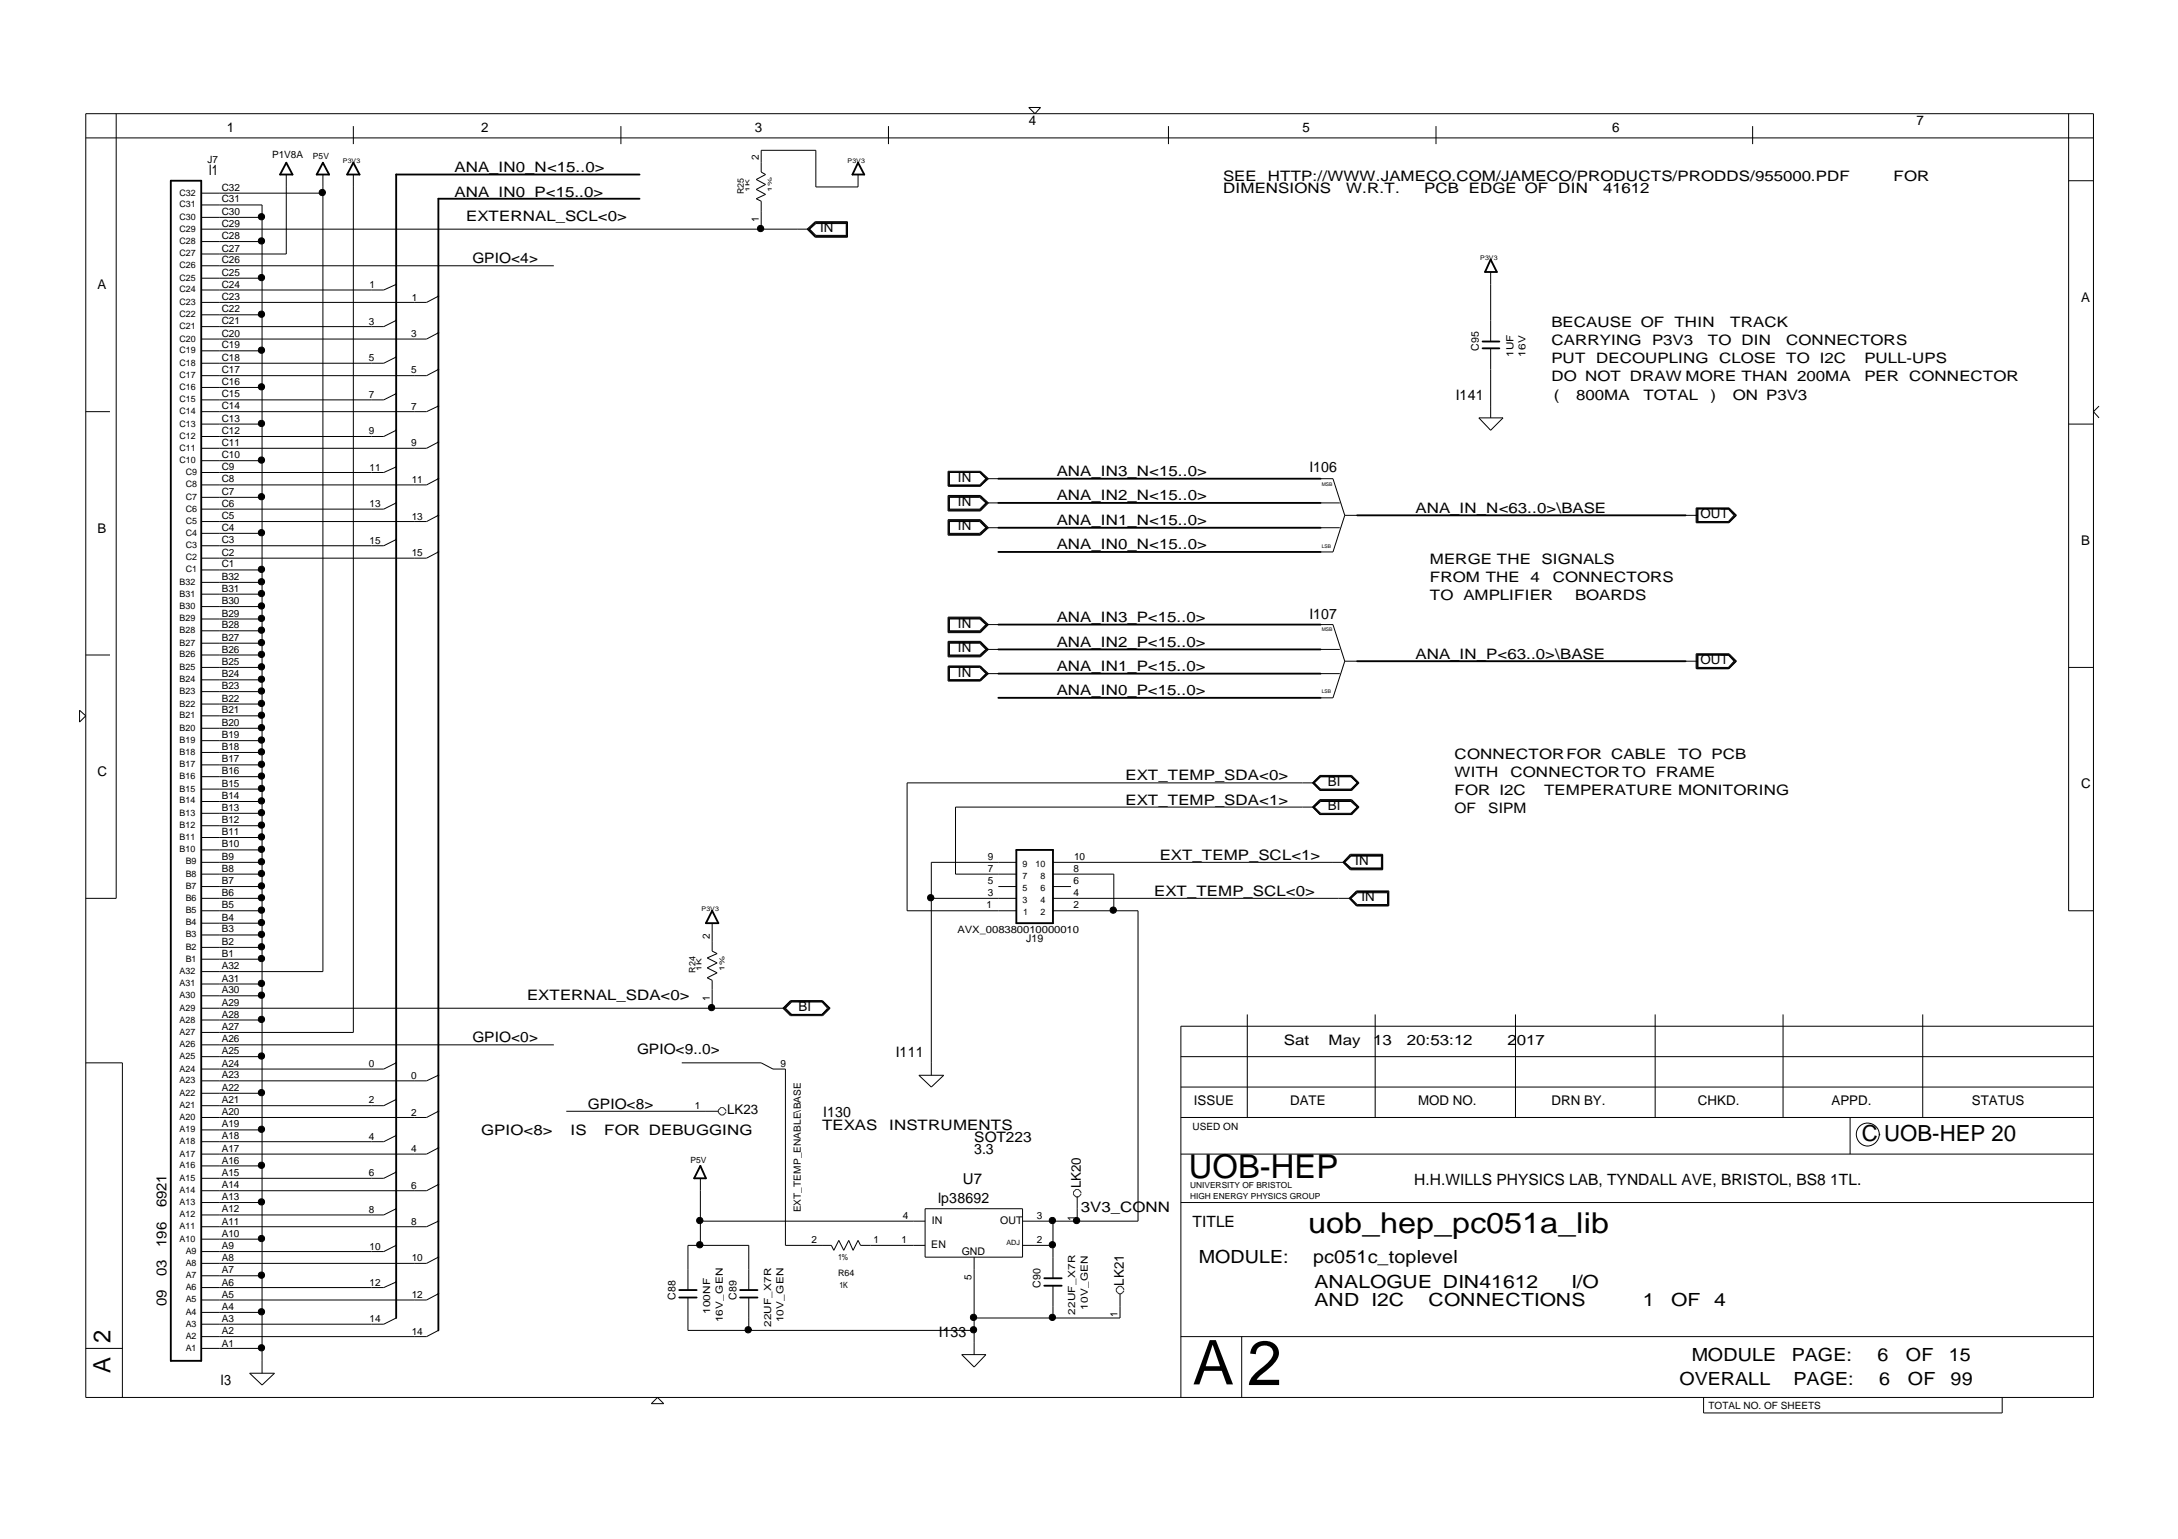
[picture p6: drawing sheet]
<svg xmlns="http://www.w3.org/2000/svg" width="297mm" height="210mm" viewBox="0 0 297 210" stroke-linecap="round" stroke-linejoin="round" font-family="sans-serif">
<g fill="none" stroke="#000" stroke-width=".14">
<path d="M11.7 15.5h273.8v175.1h-273.8zM11.7 18.8h273.8M15.8 15.5v107h-4.1M48.2 17.2v2.5M84.7 17.2v2.5M121.2 17.2v2.5M140.3 14.7h1.6l-.7 .8zM159.4 17.2v2.5M195.8 17.2v2.5M239 17.2v2.5M282.1 15.5v108.7h3.4M27.4 32.9h8.3"/>
<path d="M27.4 36.2h48.1M27.4 37.9h8.3M27.4 26.3h16.6M27.4 28h8.3v159.3M27.4 29.6h8.3M27.4 31.3h83M39 23.8v10.8h-11.6M44 23.8v108.7h-16.6M48.2 23.8v117h-20.8M54 38.8l-1.7 .8h-24.9M110.1 31.3l1.1-1.1h4.4v2.2h-4.4zM110.2 31.3l1-1h4.3v2h-4.3z"/>
<path d="M110.4 31.3l.9-.8h4.1v1.6h-4.1zM115.5 30.4h-4.3l-.9 .9 .9 .9h4.3M117 23.8v1.7h-5.7v-5h-7.5v3l.6 .3-1.3 .7 1.3 .7-1.3 .6 1.3 .7-1.3 .6 .7 .3v3.9M203.3 37.1v9.5M282.1 24.7h3.4M11.7 56.1h3.3M27.4 57.8h8.3M27.4 52.8h8.3M27.4 42.9h8.3M27.4 47.8h8.3M54 58.7l-1.7 .8h-24.9M54 53.7l-1.7 .8h-24.9"/>
<path d="M54 43.7l-1.7 .8h-24.9M54 48.7l-1.7 .8h-24.9M59.8 55.4l-1.6 .7h-30.8M59.8 50.4l-1.6 .8h-30.8M59.8 45.4l-1.6 .8h-30.8M59.8 40.4l-1.6 .8h-30.8M201.7 57h3.3l-1.7 1.7zM203.3 47.5v9.5M282.1 57.8h3.4M286.3 55.4l-.8 .7 .8 .9M27.4 79.4h8.3M27.4 77.7h8.3"/>
<path d="M27.4 72.7h8.3M27.4 67.8h8.3M27.4 62.8h8.3M54 73.6l-1.7 .8h-24.9M54 68.6l-1.7 .8h-24.9M54 63.7l-1.7 .7h-24.9M59.8 75.3l-1.6 .8h-30.8M59.8 70.3l-1.6 .8h-30.8M59.8 65.3l-1.6 .8h-30.8M59.8 60.3l-1.6 .8h-30.8M129.3 67.6h4.4l1.1 1-1.1 1.1h-4.4zM129.3 64.3h4.4l1.1 1-1.1 1h-4.4z"/>
<path d="M129.3 70.9h4.4l1.1 1.1-1.1 1h-4.4zM129.4 67.7h4.3l.9 .9-.9 1h-4.3zM129.4 66.3v-1.9h4.3l.9 .9-.9 1M129.4 71h4.3l.9 1-.9 .9h-4.3zM129.5 71.1h4.1l.9 .9M129.5 67.8h4.1l.9 .8M129.5 64.4h4.2l.8 .9-.8 .9h-4.2zM129.5 67.7h4.2l.8 .9-.8 .9h-4.2zM129.5 71h4.2l.8 1-.8 .8h-4.2zM133.6 64.4l.9 .9M134.5 72l-.9 .7h-4.1M134.5 68.6l-.9 .8h-4.1"/>
<path d="M134.5 65.3l-.9 .8h-4.1M134.5 72h1.7M134.5 68.6h1.7M134.5 65.3h1.7M180.1 72h2.6M180.1 68.6h2.6M180.1 65.3h1.7l1.6 5M183.4 70.3l-1.6 5h-1.7M183.4 70.3h1.7M229.9 70.3h1.7M231.3 69.3h4.5l1 1-1 1h-4.5zM231.5 69.4v1.8"/>
<path d="M231.6 69.4h4.1l.8 .9-.8 .8h-4.1zM235.7 69.4h-4.3v1.8h4.3M235.7 69.4l1 .9-1 .9M10.8 96.9l.9 .7-.9 .9zM11.7 89.3h3.3M27.4 99.3h8.3M27.4 97.6h8.3M27.4 96h8.3M27.4 94.3h8.3M27.4 92.7h8.3M27.4 91h8.3M27.4 89.3h8.3"/>
<path d="M27.4 87.7h8.3M27.4 86h8.3M27.4 84.4h8.3M27.4 82.7h8.3M27.4 81h8.3M129.3 84.2h4.4l1.1 1-1.1 1.1h-4.4zM129.3 87.5h4.4l1.1 1.1-1.1 1h-4.4zM129.3 90.9h4.4l1.1 1-1.1 1h-4.4zM129.4 84.3h4.3l.9 .9-.9 1h-4.3zM129.4 87.6h4.3l.9 1-.9 .9h-4.3zM129.4 90.9v1.9h4.3l.9-.9-.9-1M129.5 90.9h4.2l.8 1-.8 .8h-4.2z"/>
<path d="M129.5 91h4.1l.9 .9M129.5 87.7h4.1l.9 .9M129.5 84.4h4.1l.9 .8M129.5 84.3h4.2l.8 .9-.8 .9h-4.2zM129.5 87.6h4.2l.8 1-.8 .8h-4.2zM134.5 88.6l-.9 .7h-4.1M134.5 85.2l-.9 .8h-4.1M134.5 91.9h1.7M134.5 88.6h1.7M134.5 85.2h1.7M134.5 91.9l-.9 .8M180.1 91.9h2.6"/>
<path d="M180.1 88.6h2.6M180.1 85.2h1.7l1.6 5M183.4 90.2l-1.6 5h-1.7M183.4 90.2h1.7M229.9 90.2h1.7M231.3 89.2h4.5l1 1-1 1h-4.5zM231.4 91.2v-1.9h4.3l1 .9-1 1M231.5 89.3h4.2l1 .9-1 .9h-4.2zM231.6 89.3v1.7h4.1l.8-.8-.8-.9M282.1 91h3.4M27.4 119.2h8.3M27.4 117.6h8.3"/>
<path d="M27.4 115.9h8.3M27.4 114.2h8.3M27.4 112.6h8.3M27.4 110.9h8.3M27.4 109.3h8.3M27.4 107.6h8.3M27.4 105.9h8.3M27.4 104.3h8.3M27.4 102.6h8.3M27.4 101h8.3M138.6 117.6h-11.6v29.1M143.6 119.2h8.3v5"/>
<path d="M143.6 117.6h39.8M179.2 110.1l.9-.9h4.1l1 .9-1 .9h-4.1zM179.3 110.1h-49v9.1h8.3M179.3 106.8h-55.6v17.4h14.9M179.3 110.1l.8-.8h4.1l.9 .8-.9 .8h-4.1zM180 107.8l-.9-1 .9-1h4.3l1 1-1 1M180 107.8h4.3M180 107.8l-1-1 1-1h4.3l1 1-1 1M180 111.1l-.9-1 .9-1h4.3l1 1-1 1M180 111.1h4.3M180 111.1l-1-1 1-1h4.3l1 1-1 1M180.1 105.9h4.1"/>
<path d="M180.1 105.9l-.9 .9 .9 .9h4.1l1-.9-1-.9M180.1 105.9l-.8 .9M184.2 116.5h4.4v2.1h-4.4l-1.1-1zM184.2 105.9l.9 .9-.9 .8h-4.1l-.8-.8M184.2 116.8h4.2v1.6h-4.2l-.8-.8zM184.2 116.7h4.3v1.8h-4.3l-.9-.9zM188.6 116.6h-4.4l-1 1 1 .9h4.4M27.4 139.1h8.3M27.4 137.5h79.7M27.4 135.8h8.3M27.4 129.2h8.3M27.4 130.8h8.3"/>
<path d="M27.4 134.2h8.3M27.4 127.5h8.3M27.4 120.9h8.3M27.4 122.5h8.3M27.4 125.9h8.3M27.4 124.2h8.3M97.1 125.9v3.8l.7 .4-1.4 .6 1.4 .6-1.4 .7 1.4 .7-1.4 .7 .7 .3v3.8M106.8 137.5l1-1h4.4l1 1-1 1h-4.4zM107.1 137.5l.9-.8h4.1l.8 .8-.8 .9M107.1 137.5l.9 .9M107.9 136.6h4.2l.9 .9-.9 .9h-4.2l-.9-.9zM107.9 136.5l-1 1 1 .9h4.2l1-.9-1-1"/>
<path d="M127 122.5h11.6M136.2 120.9h2.4M143.6 120.9h2.5M143.6 122.5h40.6M143.6 124.2h11.6v42.4h-15.7M170.1 138.4v14M184 122.5l1-1h4.4v2h-4.4zM184.2 122.5l.9-.7h4.1v1.6h-4.1zM185 123.5l-.9-1 .9-.9h4.3v1.9M187.5 138.4v14M189.3 121.7h-4.3l-.8 .8 .8 1h4.3M206.7 138.4v14"/>
<path d="M225.7 138.4v14M243.2 138.4v14M262.2 138.4v14M285.5 140h-124.5v50.6M11.7 145h5v45.6M27.4 159h8.3M27.4 154.1h8.3M27.4 144.1h8.3M27.4 149.1h8.3M27.4 142.5h48.1M54 159.9l-1.7 .8h-24.9M54 154.9l-1.7 .8h-24.9"/>
<path d="M54 145l-1.7 .8h-24.9M54 150l-1.7 .8h-24.9M59.8 156.6l-1.6 .8h-30.8M59.8 151.6l-1.6 .8h-30.8M59.8 146.7l-1.6 .7h-30.8M77.2 151.6h20.8M93 145h10.8l1.6 .8h1.7v24.1h6.3l.3 .6 .7-1.3 .7 1.3 .7-1.3 .5 1.3 .7-1.3 .4 .7h8.8M99 151.6v-.2l-.4-.3h-.3l-.3 .3v.3l.3 .4h.3l.4-.4M125.3 146.7h3.4l-1.7 1.6zM161 157.4h124.5M161 152.4h124.5M161 144.1h124.5"/>
<path d="M161 148.3h124.5M252.3 152.4v5M256.3 154.7a1.56 1.56 0 0 1-2.2 1.5 1.56 1.56 0 0 1-.4-2.6 1.56 1.56 0 0 1 2.5 .6l.2 .6M27.4 179h8.3M27.4 169h8.3M27.4 174h8.3M27.4 164h8.3M54 179.8l-1.7 .8h-24.9M54 169.9l-1.7 .8h-24.9M54 174.8l-1.7 .8h-24.9M54 164.9l-1.7 .8h-24.9M59.8 176.5l-1.6 .8h-30.8"/>
<path d="M59.8 171.5l-1.6 .8h-30.8M59.8 166.6l-1.6 .7h-30.8M59.8 161.6l-1.6 .8h-30.8M93.8 175.9v-6h8.3v6M93.8 177v4.5h39.1M95.5 166.6h30.7M95.5 160.7v9.2M102.1 177v4.5M126.2 164.9h13.3v6.6h-13.3zM132.9 171.5v13.3M139.5 169.9h4.1M143.6 166.6v7.7"/>
<path d="M143.6 175.4v4.4M146.9 163.2v3.4M147.4 162.7v-.1l-.3-.4h-.4l-.3 .4v.3l.3 .3h.4l.3-.4M152.8 176.5v3.3h-19.9M153.3 175.9v-.1l-.4-.4h-.3l-.4 .4v.3l.4 .4h.3l.4-.5M161 164h124.5M11.7 183.9h5M27.4 183.9h8.3M34 187.3h3.4l-1.7 1.6zM59.8 181.5l-1.6 .8h-30.8M88.8 191.4l.9-.8 .8 .8zM131.2 184.8h3.3l-1.6 1.6z"/>
<path d="M161 182.3h124.5M169.3 182.3v8.3M232.3 190.6v2.1h40.8v-2.1"/>
<circle cx="35.7" cy="37.9" r=".43"/>
<circle cx="35.7" cy="29.6" r=".43"/>
<circle cx="35.7" cy="32.9" r=".43"/>
<circle cx="43.9" cy="26.3" r=".43"/>
<circle cx="103.7" cy="31.2" r=".43"/>
<circle cx="35.7" cy="52.8" r=".43"/>
<circle cx="35.7" cy="57.8" r=".43"/>
<circle cx="35.7" cy="47.8" r=".43"/>
<circle cx="35.7" cy="42.9" r=".43"/>
<circle cx="35.7" cy="77.7" r=".43"/>
<circle cx="35.7" cy="79.3" r=".43"/>
<circle cx="35.7" cy="67.7" r=".43"/>
<circle cx="35.7" cy="72.7" r=".43"/>
<circle cx="35.7" cy="62.8" r=".43"/>
<circle cx="35.7" cy="85.9" r=".43"/>
<circle cx="35.7" cy="97.5" r=".43"/>
<circle cx="35.7" cy="99.2" r=".43"/>
<circle cx="35.7" cy="87.6" r=".43"/>
<circle cx="35.7" cy="94.2" r=".43"/>
<circle cx="35.7" cy="92.6" r=".43"/>
<circle cx="35.7" cy="95.9" r=".43"/>
<circle cx="35.7" cy="82.6" r=".43"/>
<circle cx="35.7" cy="81" r=".43"/>
<circle cx="35.7" cy="89.3" r=".43"/>
<circle cx="35.7" cy="90.9" r=".43"/>
<circle cx="35.7" cy="84.3" r=".43"/>
<circle cx="35.7" cy="100.9" r=".43"/>
<circle cx="35.7" cy="109.2" r=".43"/>
<circle cx="35.7" cy="119.1" r=".43"/>
<circle cx="35.7" cy="107.5" r=".43"/>
<circle cx="35.7" cy="105.8" r=".43"/>
<circle cx="35.7" cy="110.8" r=".43"/>
<circle cx="35.7" cy="104.2" r=".43"/>
<circle cx="35.7" cy="115.8" r=".43"/>
<circle cx="35.7" cy="102.5" r=".43"/>
<circle cx="35.7" cy="117.5" r=".43"/>
<circle cx="35.7" cy="112.5" r=".43"/>
<circle cx="35.7" cy="114.1" r=".43"/>
<circle cx="35.7" cy="120.8" r=".43"/>
<circle cx="35.7" cy="127.4" r=".43"/>
<circle cx="35.7" cy="139" r=".43"/>
<circle cx="35.7" cy="129.1" r=".43"/>
<circle cx="35.7" cy="122.4" r=".43"/>
<circle cx="35.7" cy="124.1" r=".43"/>
<circle cx="35.7" cy="125.8" r=".43"/>
<circle cx="35.7" cy="130.7" r=".43"/>
<circle cx="35.7" cy="134.1" r=".43"/>
<circle cx="35.7" cy="135.7" r=".43"/>
<circle cx="97" cy="137.4" r=".43"/>
<circle cx="126.9" cy="122.4" r=".43"/>
<circle cx="151.8" cy="124.1" r=".43"/>
<circle cx="35.7" cy="144" r=".43"/>
<circle cx="35.7" cy="158.9" r=".43"/>
<circle cx="35.7" cy="154" r=".43"/>
<circle cx="35.7" cy="149" r=".43"/>
<circle cx="35.7" cy="163.9" r=".43"/>
<circle cx="35.7" cy="173.9" r=".43"/>
<circle cx="35.7" cy="168.9" r=".43"/>
<circle cx="35.7" cy="178.9" r=".43"/>
<circle cx="95.4" cy="166.5" r=".43"/>
<circle cx="95.4" cy="169.8" r=".43"/>
<circle cx="132.8" cy="179.7" r=".43"/>
<circle cx="143.5" cy="166.5" r=".43"/>
<circle cx="143.5" cy="179.7" r=".43"/>
<circle cx="143.5" cy="169.8" r=".43"/>
<circle cx="146.8" cy="166.5" r=".43"/>
<circle cx="35.7" cy="183.8" r=".43"/>
<circle cx="102" cy="181.4" r=".43"/>
<circle cx="132.8" cy="181.4" r=".43"/>
</g>
<g fill="none" stroke="#000" stroke-width=".25">
<path d="M23.3 24.7h4.1v160.9h-4.1zM39 22.2l.9 1.6h-1.7zM44 22.2l.9 1.6h-1.7zM48.2 22.2l.8 1.6h-1.7zM87.2 23.8h-33.2v156M87.2 27.1h-27.4v154.4M117 22.2l.9 1.6h-1.6zM203.3 35.4l.8 1.7h-1.6zM202.2 47.5h2.3M202.2 46.6h2.3M136.2 75.3h43.9M136.2 72h43.9"/>
<path d="M136.2 65.3h43.9M136.2 68.6h43.9M185.1 70.3h44.8M136.2 95.2h43.9M136.2 91.9h43.9M136.2 88.6h43.9M136.2 85.2h43.9M185.1 90.2h44.8M138.6 115.9h5v10h-5zM97.1 124.2l.9 1.7h-1.7zM95.5 159l.8 1.7h-1.6zM92.6 177h2.4"/>
<path d="M92.6 175.9h2.4M100.9 177h2.4M100.9 175.9h2.4M142.4 175.4h2.4M142.4 174.3h2.4"/>
</g>
<g fill="#000">
<circle cx="35.7" cy="37.9" r=".43"/>
<circle cx="35.7" cy="29.6" r=".43"/>
<circle cx="35.7" cy="32.9" r=".43"/>
<circle cx="43.9" cy="26.3" r=".43"/>
<circle cx="103.7" cy="31.2" r=".43"/>
<circle cx="35.7" cy="52.8" r=".43"/>
<circle cx="35.7" cy="57.8" r=".43"/>
<circle cx="35.7" cy="47.8" r=".43"/>
<circle cx="35.7" cy="42.9" r=".43"/>
<circle cx="35.7" cy="77.7" r=".43"/>
<circle cx="35.7" cy="79.3" r=".43"/>
<circle cx="35.7" cy="67.7" r=".43"/>
<circle cx="35.7" cy="72.7" r=".43"/>
<circle cx="35.7" cy="62.8" r=".43"/>
<circle cx="35.7" cy="85.9" r=".43"/>
<circle cx="35.7" cy="97.5" r=".43"/>
<circle cx="35.7" cy="99.2" r=".43"/>
<circle cx="35.7" cy="87.6" r=".43"/>
<circle cx="35.7" cy="94.2" r=".43"/>
<circle cx="35.7" cy="92.6" r=".43"/>
<circle cx="35.7" cy="95.9" r=".43"/>
<circle cx="35.7" cy="82.6" r=".43"/>
<circle cx="35.7" cy="81" r=".43"/>
<circle cx="35.7" cy="89.3" r=".43"/>
<circle cx="35.7" cy="90.9" r=".43"/>
<circle cx="35.7" cy="84.3" r=".43"/>
<circle cx="35.7" cy="100.9" r=".43"/>
<circle cx="35.7" cy="109.2" r=".43"/>
<circle cx="35.7" cy="119.1" r=".43"/>
<circle cx="35.7" cy="107.5" r=".43"/>
<circle cx="35.7" cy="105.8" r=".43"/>
<circle cx="35.7" cy="110.8" r=".43"/>
<circle cx="35.7" cy="104.2" r=".43"/>
<circle cx="35.7" cy="115.8" r=".43"/>
<circle cx="35.7" cy="102.5" r=".43"/>
<circle cx="35.7" cy="117.5" r=".43"/>
<circle cx="35.7" cy="112.5" r=".43"/>
<circle cx="35.7" cy="114.1" r=".43"/>
<circle cx="35.7" cy="120.8" r=".43"/>
<circle cx="35.7" cy="127.4" r=".43"/>
<circle cx="35.7" cy="139" r=".43"/>
<circle cx="35.7" cy="129.1" r=".43"/>
<circle cx="35.7" cy="122.4" r=".43"/>
<circle cx="35.7" cy="124.1" r=".43"/>
<circle cx="35.7" cy="125.8" r=".43"/>
<circle cx="35.7" cy="130.7" r=".43"/>
<circle cx="35.7" cy="134.1" r=".43"/>
<circle cx="35.7" cy="135.7" r=".43"/>
<circle cx="97" cy="137.4" r=".43"/>
<circle cx="126.9" cy="122.4" r=".43"/>
<circle cx="151.8" cy="124.1" r=".43"/>
<circle cx="35.7" cy="144" r=".43"/>
<circle cx="35.7" cy="158.9" r=".43"/>
<circle cx="35.7" cy="154" r=".43"/>
<circle cx="35.7" cy="149" r=".43"/>
<circle cx="35.7" cy="163.9" r=".43"/>
<circle cx="35.7" cy="173.9" r=".43"/>
<circle cx="35.7" cy="168.9" r=".43"/>
<circle cx="35.7" cy="178.9" r=".43"/>
<circle cx="95.4" cy="166.5" r=".43"/>
<circle cx="95.4" cy="169.8" r=".43"/>
<circle cx="132.8" cy="179.7" r=".43"/>
<circle cx="143.5" cy="166.5" r=".43"/>
<circle cx="143.5" cy="179.7" r=".43"/>
<circle cx="143.5" cy="169.8" r=".43"/>
<circle cx="146.8" cy="166.5" r=".43"/>
<circle cx="35.7" cy="183.8" r=".43"/>
<circle cx="102" cy="181.4" r=".43"/>
<circle cx="132.8" cy="181.4" r=".43"/>
</g>
<text font-size="8.6" x="170.1" y="188.9">2</text>
<text font-size="8.4" x="162.7" y="188.8">A</text>
<text font-size="4.5" x="162.1" y="160.6">UOB-HEP</text>
<text font-size="3.9" x="178.4" y="168.2">uob_hep_pc051a_lib</text>
<g font-size="3.3">
<text x="15.1" y="183.1" transform="rotate(-90 15.1 183.1)">2</text>
<text x="15.1" y="187.3" transform="rotate(-90 15.1 187.3)">A</text>
</g>
<text font-size="3" x="253.9" y="155.6">C UOB-HEP 20</text>
<g font-size="2.5">
<text x="163.5" y="172.3">MODULE:</text>
<text x="179.1" y="172.3">pc051c_toplevel</text>
<text x="179.3" y="178.2">AND I2C</text>
<text x="179.3" y="175.6">ANALOGUE DIN41612</text>
<text x="194.8" y="178.2">CONNECTIONS</text>
<text x="214.3" y="175.6">I/O</text>
<text x="224" y="178.2">1</text>
<text x="227.9" y="178.2">OF</text>
<text x="233.8" y="178.2">4</text>
<text x="230.7" y="185.6">MODULE</text>
<text x="244.4" y="185.6">PAGE:</text>
<text x="256" y="185.6">6</text>
<text x="259.9" y="185.6">OF</text>
<text x="265.8" y="185.6">15</text>
<text x="229" y="188.9">OVERALL</text>
<text x="244.6" y="188.9">PAGE:</text>
<text x="256.3" y="188.9">6</text>
<text x="260.2" y="188.9">OF</text>
<text x="266" y="188.9">99</text>
</g>
<g font-size="2.1">
<text x="192.9" y="161.6">H.H.WILLS PHYSICS LAB, TYNDALL AVE, BRISTOL, BS8 1TL.</text>
<text x="162.7" y="167.3">TITLE</text>
</g>
<g font-size="2">
<text x="28.5" y="23.8">I1</text>
<text x="62" y="23.5">ANA_IN0_N&lt;15..0&gt;</text>
<text x="62" y="26.9">ANA_IN0_P&lt;15..0&gt;</text>
<text x="166.8" y="26.3">DIMENSIONS</text>
<text x="166.8" y="24.7">SEE</text>
<text x="172.9" y="24.7">HTTP://WWW.JAMECO.COM/JAMECO/PRODUCTS/PRODDS/955000.PDF</text>
<text x="183.6" y="26.3">W.R.T.</text>
<text x="194.2" y="26.3">PCB EDGE OF</text>
<text x="212.5" y="26.3">DIN</text>
<text x="218.6" y="26.3">41612</text>
<text x="258.2" y="24.7">FOR</text>
<text x="63.6" y="30.2">EXTERNAL_SCL&lt;0&gt;</text>
<text x="64.4" y="35.9">GPIO&lt;4&gt;</text>
<text x="211.6" y="44.5">BECAUSE OF</text>
<text x="211.6" y="47.1">CARRYING</text>
<text x="225.3" y="47.1">P3V3</text>
<text x="228.4" y="44.5">THIN</text>
<text x="232.9" y="47.1">TO DIN</text>
<text x="236" y="44.5">TRACK</text>
<text x="243.6" y="47.1">CONNECTORS</text>
<text x="211.6" y="49.5">PUT</text>
<text x="211.6" y="52">DO NOT DRAW MORE THAN 200MA</text>
<text x="217.7" y="49.5">DECOUPLING</text>
<text x="234.5" y="49.5">CLOSE TO I2C</text>
<text x="254.3" y="52">PER</text>
<text x="254.3" y="49.5">PULL-UPS</text>
<text x="260.4" y="52">CONNECTOR</text>
<text x="198.6" y="54.5">I141</text>
<text x="211.9" y="54.5">(</text>
<text x="215" y="54.5">800MA</text>
<text x="224.1" y="54.5">TOTAL</text>
<text x="233.3" y="54.5">)</text>
<text x="236.3" y="54.5">ON P3V3</text>
<text x="144.1" y="65">ANA_IN3_N&lt;15..0&gt;</text>
<text x="178.6" y="64.4">I106</text>
<text x="144.1" y="71.6">ANA_IN1_N&lt;15..0&gt;</text>
<text x="144.1" y="68.3">ANA_IN2_N&lt;15..0&gt;</text>
<text x="193.1" y="69.9">ANA_IN_N&lt;63..0&gt;\BASE</text>
<text x="144.1" y="74.9">ANA_IN0_N&lt;15..0&gt;</text>
<text x="195" y="76.9">MERGE THE</text>
<text x="210.2" y="76.9">SIGNALS</text>
<text x="195" y="81.9">TO AMPLIFIER</text>
<text x="195" y="79.4">FROM THE</text>
<text x="208.7" y="79.4">4</text>
<text x="211.8" y="79.4">CONNECTORS</text>
<text x="214.8" y="81.9">BOARDS</text>
<text x="144.1" y="88.2">ANA_IN2_P&lt;15..0&gt;</text>
<text x="144.1" y="84.8">ANA_IN3_P&lt;15..0&gt;</text>
<text x="178.6" y="84.4">I107</text>
<text x="193.1" y="89.8">ANA_IN_P&lt;63..0&gt;\BASE</text>
<text x="144.1" y="94.8">ANA_IN0_P&lt;15..0&gt;</text>
<text x="144.1" y="91.5">ANA_IN1_P&lt;15..0&gt;</text>
<text x="153.5" y="106.4">EXT_TEMP_SDA&lt;0&gt;</text>
<text x="198.4" y="105.9">WITH</text>
<text x="198.4" y="103.5">CONNECTORFOR CABLE</text>
<text x="206" y="105.9">CONNECTORTO FRAME</text>
<text x="228.9" y="103.5">TO PCB</text>
<text x="153.5" y="109.7">EXT_TEMP_SDA&lt;1&gt;</text>
<text x="198.4" y="110.9">OF</text>
<text x="198.4" y="108.5">FOR I2C</text>
<text x="203" y="110.9">SIPM</text>
<text x="210.6" y="108.5">TEMPERATURE MONITORING</text>
<text x="158.2" y="117.3">EXT_TEMP_SCL&lt;1&gt;</text>
<text x="157.4" y="122.2">EXT_TEMP_SCL&lt;0&gt;</text>
<text x="71.9" y="136.3">EXTERNAL_SDA&lt;0&gt;</text>
<text x="64.4" y="142.2">GPIO&lt;0&gt;</text>
<text x="86.9" y="143.8">GPIO&lt;9..0&gt;</text>
<text x="175.1" y="142.5">Sat</text>
<text x="181.2" y="142.5">May</text>
<text x="187.3" y="142.5">13</text>
<text x="191.9" y="142.5">20:53:12</text>
<text x="205.6" y="142.5">2017</text>
<text x="122.2" y="144.1">I111</text>
<text x="65.6" y="154.9">GPIO&lt;8&gt;</text>
<text x="77.8" y="154.9">IS</text>
<text x="80.2" y="151.2">GPIO&lt;8&gt;</text>
<text x="82.4" y="154.9">FOR DEBUGGING</text>
<text x="112.1" y="154.1">TEXAS</text>
<text x="112.3" y="152.4">I130</text>
<text x="121.3" y="154.1">INSTRUMENTS</text>
<text x="132.9" y="155.7">SOT223</text>
<text x="131.3" y="161.5">U7</text>
<text x="132.9" y="157.4">3.3</text>
<text x="127.9" y="164">lp38692</text>
<text x="147.4" y="165.4">3V3_CONN</text>
<text x="128" y="182.3">I133</text>
<text x="30.1" y="188.9">I3</text>
</g>
<g font-size="1.9">
<text x="22.7" y="164.6" transform="rotate(-90 22.7 164.6)">6921</text>
<text x="22.7" y="170" transform="rotate(-90 22.7 170)">196</text>
<text x="22.7" y="178.2" transform="rotate(-90 22.7 178.2)">09</text>
<text x="22.7" y="174.1" transform="rotate(-90 22.7 174.1)">03</text>
</g>
<g font-size="1.8">
<text x="30.9" y="18">1</text>
<text x="65.6" y="18">2</text>
<text x="103" y="18">3</text>
<text x="140.3" y="17.1">4</text>
<text x="177.6" y="18">5</text>
<text x="219.9" y="18">6</text>
<text x="261.4" y="17.1">7</text>
<text x="111.9" y="31.7">IN</text>
<text x="13.3" y="39.5">A</text>
<text x="283.8" y="41.2">A</text>
<text x="130.7" y="65.7">IN</text>
<text x="130.7" y="69">IN</text>
<text x="231.9" y="70.7">OUT</text>
<text x="13.3" y="72.7">B</text>
<text x="130.7" y="72.3">IN</text>
<text x="283.8" y="74.3">B</text>
<text x="130.7" y="88.9">IN</text>
<text x="130.7" y="85.6">IN</text>
<text x="130.7" y="92.3">IN</text>
<text x="231.9" y="90.6">OUT</text>
<text x="13.3" y="105.8">C</text>
<text x="181.1" y="107.2">BI</text>
<text x="283.8" y="107.5">C</text>
<text x="181.1" y="110.5">BI</text>
<text x="184.8" y="118">IN</text>
<text x="185.7" y="122.9">IN</text>
<text x="108.9" y="137.9">BI</text>
<text x="99.2" y="152">LK23</text>
<text x="162.8" y="150.7">ISSUE</text>
<text x="175.9" y="150.7">DATE</text>
<text x="193.4" y="150.7">MOD NO.</text>
<text x="211.6" y="150.7">DRN BY.</text>
<text x="231.6" y="150.7">CHKD.</text>
<text x="249.8" y="150.7">APPD.</text>
<text x="268.9" y="150.7">STATUS</text>
<text x="147.4" y="162.1" transform="rotate(-90 147.4 162.1)">LK20</text>
<text x="153.3" y="175.4" transform="rotate(-90 153.3 175.4)">LK21</text>
</g>
<g font-size="1.4">
<text x="28.3" y="22.2">J7</text>
<text x="37.1" y="21.5">P1V8A</text>
<text x="103.5" y="21.9" transform="rotate(-90 103.5 21.9)">2</text>
<text x="30.2" y="29.3">C30</text>
<text x="30.2" y="27.6">C31</text>
<text x="30.2" y="26">C32</text>
<text x="30.2" y="35.9">C26</text>
<text x="30.2" y="34.3">C27</text>
<text x="30.2" y="32.6">C28</text>
<text x="30.2" y="30.9">C29</text>
<text x="103.5" y="30.3" transform="rotate(-90 103.5 30.3)">1</text>
<text x="30.2" y="40.9">C23</text>
<text x="30.2" y="39.2">C24</text>
<text x="30.2" y="37.6">C25</text>
<text x="50.4" y="39.3">1</text>
<text x="56.1" y="41">1</text>
<text x="30.2" y="47.5">C19</text>
<text x="30.2" y="45.9">C20</text>
<text x="30.2" y="44.2">C21</text>
<text x="30.2" y="42.6">C22</text>
<text x="50.3" y="44.3">3</text>
<text x="56.1" y="46">3</text>
<text x="201.7" y="47.8" transform="rotate(-90 201.7 47.8)">C95</text>
<text x="30.2" y="52.5">C16</text>
<text x="30.2" y="50.9">C17</text>
<text x="30.2" y="49.2">C18</text>
<text x="50.3" y="49.3">5</text>
<text x="56.1" y="50.9">5</text>
<text x="30.2" y="59.2">C12</text>
<text x="30.2" y="57.5">C13</text>
<text x="30.2" y="55.8">C14</text>
<text x="30.2" y="54.2">C15</text>
<text x="50.3" y="59.2">9</text>
<text x="50.3" y="54.3">7</text>
<text x="56.1" y="55.9">7</text>
<text x="30.2" y="65.8">C8</text>
<text x="30.2" y="64.1">C9</text>
<text x="30.2" y="62.5">C10</text>
<text x="30.2" y="60.8">C11</text>
<text x="50.4" y="64.2">11</text>
<text x="56.1" y="60.9">9</text>
<text x="56.1" y="65.9">11</text>
<text x="30.2" y="70.8">C5</text>
<text x="30.2" y="69.1">C6</text>
<text x="30.2" y="67.5">C7</text>
<text x="50.4" y="69.2">13</text>
<text x="56.1" y="70.9">13</text>
<text x="30.2" y="77.4">C1</text>
<text x="30.2" y="75.8">C2</text>
<text x="30.2" y="74.1">C3</text>
<text x="30.2" y="72.4">C4</text>
<text x="50.4" y="74.2">15</text>
<text x="56.1" y="75.8">15</text>
<text x="30.2" y="82.4">B30</text>
<text x="30.2" y="80.7">B31</text>
<text x="30.2" y="79.1">B32</text>
<text x="30.2" y="89">B26</text>
<text x="30.2" y="87.4">B27</text>
<text x="30.2" y="85.7">B28</text>
<text x="30.2" y="84.1">B29</text>
<text x="30.2" y="95.7">B22</text>
<text x="30.2" y="94">B23</text>
<text x="30.2" y="92.4">B24</text>
<text x="30.2" y="90.7">B25</text>
<text x="30.2" y="100.7">B19</text>
<text x="30.2" y="99">B20</text>
<text x="30.2" y="97.3">B21</text>
<text x="30.2" y="107.3">B15</text>
<text x="30.2" y="105.6">B16</text>
<text x="30.2" y="104">B17</text>
<text x="30.2" y="102.3">B18</text>
<text x="30.2" y="113.9">B11</text>
<text x="30.2" y="112.3">B12</text>
<text x="30.2" y="110.6">B13</text>
<text x="30.2" y="109">B14</text>
<text x="30.2" y="118.9">B8</text>
<text x="30.2" y="117.3">B9</text>
<text x="30.2" y="115.6">B10</text>
<text x="134.7" y="118.9">7</text>
<text x="134.7" y="117.3">9</text>
<text x="146.4" y="118.9">8</text>
<text x="146.5" y="117.3">10</text>
<text x="30.2" y="125.6">B4</text>
<text x="30.2" y="123.9">B5</text>
<text x="30.2" y="122.2">B6</text>
<text x="30.2" y="120.6">B7</text>
<text x="134.5" y="123.9">1</text>
<text x="134.7" y="122.2">3</text>
<text x="134.7" y="120.6">5</text>
<text x="146.4" y="123.9">2</text>
<text x="146.4" y="122.2">4</text>
<text x="146.4" y="120.6">6</text>
<text x="30.2" y="130.5">B1</text>
<text x="30.2" y="128.9">B2</text>
<text x="30.2" y="127.2">B3</text>
<text x="96.8" y="128" transform="rotate(-90 96.8 128)">2</text>
<text x="130.6" y="127.3">AVX_008380010000010</text>
<text x="140" y="128.5">J19</text>
<text x="30.2" y="137.2">A29</text>
<text x="30.2" y="135.5">A30</text>
<text x="30.2" y="133.9">A31</text>
<text x="30.2" y="132.2">A32</text>
<text x="96.8" y="136.6" transform="rotate(-90 96.8 136.6)">1</text>
<text x="30.2" y="143.8">A25</text>
<text x="30.2" y="142.2">A26</text>
<text x="30.2" y="140.5">A27</text>
<text x="30.2" y="138.8">A28</text>
<text x="30.2" y="148.8">A22</text>
<text x="30.2" y="147.1">A23</text>
<text x="30.2" y="145.5">A24</text>
<text x="50.3" y="145.6">0</text>
<text x="56.1" y="147.2">0</text>
<text x="106.4" y="145.6">9</text>
<text x="30.2" y="155.4">A18</text>
<text x="30.2" y="153.8">A19</text>
<text x="30.2" y="152.1">A20</text>
<text x="30.2" y="150.5">A21</text>
<text x="50.3" y="150.5">2</text>
<text x="50.3" y="155.5">4</text>
<text x="56.1" y="152.2">2</text>
<text x="94.8" y="151.2">1</text>
<text x="162.7" y="154.1">USED ON</text>
<text x="30.2" y="160.4">A15</text>
<text x="30.2" y="158.8">A16</text>
<text x="30.2" y="157.1">A17</text>
<text x="50.3" y="160.5">6</text>
<text x="56.1" y="157.2">4</text>
<text x="30.2" y="167.1">A11</text>
<text x="30.2" y="165.4">A12</text>
<text x="30.2" y="163.7">A13</text>
<text x="30.2" y="162.1">A14</text>
<text x="50.3" y="165.5">8</text>
<text x="56.1" y="167.1">8</text>
<text x="56.1" y="162.1">6</text>
<text x="123.1" y="166.2">4</text>
<text x="127.1" y="167">IN</text>
<text x="136.4" y="167">OUT</text>
<text x="141.4" y="166.2">3</text>
<text x="146.6" y="166.5" transform="rotate(-90 146.6 166.5)">1</text>
<text x="30.2" y="173.7">A7</text>
<text x="30.2" y="172">A8</text>
<text x="30.2" y="170.4">A9</text>
<text x="30.2" y="168.7">A10</text>
<text x="50.4" y="170.4">10</text>
<text x="56.1" y="172.1">10</text>
<text x="110.7" y="169.5">2</text>
<text x="119.1" y="169.5">1</text>
<text x="122.9" y="169.5">1</text>
<text x="127" y="170.3">EN</text>
<text x="131.2" y="171.1">GND</text>
<text x="141.4" y="169.5">2</text>
<text x="30.2" y="178.7">A4</text>
<text x="30.2" y="177">A5</text>
<text x="30.2" y="175.4">A6</text>
<text x="50.4" y="175.4">12</text>
<text x="56.1" y="177.1">12</text>
<text x="92.1" y="177.3" transform="rotate(-90 92.1 177.3)">C88</text>
<text x="100.4" y="177.3" transform="rotate(-90 100.4 177.3)">C89</text>
<text x="132.5" y="174.6" transform="rotate(-90 132.5 174.6)">5</text>
<text x="141.9" y="175.6" transform="rotate(-90 141.9 175.6)">C90</text>
<text x="152.4" y="179.7" transform="rotate(-90 152.4 179.7)">1</text>
<text x="30.2" y="183.7">A1</text>
<text x="30.2" y="182">A2</text>
<text x="30.2" y="180.3">A3</text>
<text x="50.4" y="180.4">14</text>
<text x="56.1" y="182">14</text>
<text x="233" y="192.1">TOTAL NO. OF SHEETS</text>
</g>
<g font-size="1.3">
<text x="206.4" y="48.7" transform="rotate(-90 206.4 48.7)">1UF</text>
<text x="208" y="48.7" transform="rotate(-90 208 48.7)">16V</text>
<text x="109.2" y="165.4" transform="rotate(-90 109.2 165.4)">EXT_TEMP_ENABLE\BASE</text>
<text x="96.9" y="179.3" transform="rotate(-90 96.9 179.3)">100NF</text>
<text x="146.7" y="179.3" transform="rotate(-90 146.7 179.3)">22UF_X7R</text>
<text x="148.3" y="178.7" transform="rotate(-90 148.3 178.7)">10V_GEN</text>
<text x="98.6" y="180.4" transform="rotate(-90 98.6 180.4)">16V_GEN</text>
<text x="105.2" y="181" transform="rotate(-90 105.2 181)">22UF_X7R</text>
<text x="106.9" y="180.4" transform="rotate(-90 106.9 180.4)">10V_GEN</text>
</g>
<g font-size="1.2">
<text x="42.7" y="21.7">P5V</text>
<text x="24.5" y="26.7">C32</text>
<text x="24.5" y="28.3">C31</text>
<text x="24.5" y="30">C30</text>
<text x="101.4" y="26.5" transform="rotate(-90 101.4 26.5)">R25</text>
<text x="24.5" y="31.6">C29</text>
<text x="24.5" y="33.3">C28</text>
<text x="24.5" y="35">C27</text>
<text x="24.5" y="36.6">C26</text>
<text x="24.5" y="38.3">C25</text>
<text x="24.5" y="39.9">C24</text>
<text x="24.5" y="41.6">C23</text>
<text x="24.5" y="43.3">C22</text>
<text x="24.5" y="44.9">C21</text>
<text x="24.5" y="46.6">C20</text>
<text x="24.5" y="48.2">C19</text>
<text x="24.5" y="49.9">C18</text>
<text x="24.5" y="51.6">C17</text>
<text x="24.5" y="53.2">C16</text>
<text x="24.5" y="54.9">C15</text>
<text x="24.5" y="56.5">C14</text>
<text x="24.5" y="58.2">C13</text>
<text x="24.5" y="59.9">C12</text>
<text x="24.5" y="61.5">C11</text>
<text x="24.5" y="63.2">C10</text>
<text x="25.3" y="64.8">C9</text>
<text x="25.3" y="71.5">C5</text>
<text x="25.3" y="69.8">C6</text>
<text x="25.3" y="68.2">C7</text>
<text x="25.3" y="66.5">C8</text>
<text x="25.3" y="76.4">C2</text>
<text x="25.3" y="74.8">C3</text>
<text x="25.3" y="73.1">C4</text>
<text x="24.5" y="79.8">B32</text>
<text x="24.5" y="81.4">B31</text>
<text x="24.5" y="83.1">B30</text>
<text x="25.3" y="78.1">C1</text>
<text x="24.5" y="84.7">B29</text>
<text x="24.5" y="86.4">B28</text>
<text x="24.5" y="88.1">B27</text>
<text x="24.5" y="89.7">B26</text>
<text x="24.5" y="91.4">B25</text>
<text x="24.5" y="93">B24</text>
<text x="24.5" y="94.7">B23</text>
<text x="24.5" y="96.4">B22</text>
<text x="24.5" y="98">B21</text>
<text x="24.5" y="99.7">B20</text>
<text x="24.5" y="101.3">B19</text>
<text x="24.5" y="103">B18</text>
<text x="24.5" y="104.7">B17</text>
<text x="24.5" y="106.3">B16</text>
<text x="24.5" y="108">B15</text>
<text x="24.5" y="109.6">B14</text>
<text x="24.5" y="111.3">B13</text>
<text x="24.5" y="113">B12</text>
<text x="24.5" y="114.6">B11</text>
<text x="24.5" y="116.3">B10</text>
<text x="25.3" y="119.6">B8</text>
<text x="25.3" y="117.9">B9</text>
<text x="139.5" y="118.2">9</text>
<text x="139.5" y="119.9">7</text>
<text x="141.2" y="118.2">10</text>
<text x="141.9" y="119.9">8</text>
<text x="25.3" y="124.6">B5</text>
<text x="25.3" y="122.9">B6</text>
<text x="25.3" y="121.3">B7</text>
<text x="139.5" y="121.5">5</text>
<text x="139.5" y="123.2">3</text>
<text x="139.5" y="124.8">1</text>
<text x="141.9" y="123.2">4</text>
<text x="141.9" y="121.5">6</text>
<text x="141.9" y="124.8">2</text>
<text x="25.3" y="131.2">B1</text>
<text x="25.3" y="129.6">B2</text>
<text x="25.3" y="127.9">B3</text>
<text x="25.3" y="126.2">B4</text>
<text x="24.5" y="132.9">A32</text>
<text x="24.5" y="134.5">A31</text>
<text x="24.5" y="136.2">A30</text>
<text x="24.5" y="137.8">A29</text>
<text x="94.8" y="132.7" transform="rotate(-90 94.8 132.7)">R24</text>
<text x="24.5" y="139.5">A28</text>
<text x="24.5" y="141.2">A27</text>
<text x="24.5" y="142.8">A26</text>
<text x="24.5" y="144.5">A25</text>
<text x="24.5" y="146.1">A24</text>
<text x="24.5" y="147.8">A23</text>
<text x="24.5" y="149.4">A22</text>
<text x="24.5" y="151.1">A21</text>
<text x="24.5" y="152.8">A20</text>
<text x="24.5" y="154.4">A19</text>
<text x="24.5" y="156.1">A18</text>
<text x="24.5" y="157.7">A17</text>
<text x="24.5" y="159.4">A16</text>
<text x="24.5" y="161">A15</text>
<text x="94.2" y="158.6">P5V</text>
<text x="24.5" y="162.7">A14</text>
<text x="24.5" y="164.4">A13</text>
<text x="24.5" y="166">A12</text>
<text x="24.5" y="167.7">A11</text>
<text x="24.5" y="169.3">A10</text>
<text x="25.3" y="172.6">A8</text>
<text x="25.3" y="171">A9</text>
<text x="114.3" y="171.8">1%</text>
<text x="25.3" y="179.3">A4</text>
<text x="25.3" y="177.6">A5</text>
<text x="25.3" y="175.9">A6</text>
<text x="25.3" y="174.3">A7</text>
<text x="114.3" y="174">R64</text>
<text x="114.5" y="175.6">1K</text>
<text x="25.3" y="184.2">A1</text>
<text x="25.3" y="182.6">A2</text>
<text x="25.3" y="180.9">A3</text>
</g>
<g font-size="1.1">
<text x="162.3" y="162.1">UNIVERSITY OF BRISTOL</text>
<text x="162.3" y="163.5">HIGH ENERGY PHYSICS GROUP</text>
</g>
<g font-size="1">
<text x="95.7" y="132.4" transform="rotate(-90 95.7 132.4)">1K</text>
<text x="98.8" y="132.4" transform="rotate(-90 98.8 132.4)">1%</text>
<text x="137.3" y="169.8">ADJ</text>
</g>
<g font-size=".9">
<text x="46.7" y="22.2">P3V3</text>
<text x="115.6" y="22.2">P3V3</text>
<text x="201.9" y="35.4">P3V3</text>
<text x="95.7" y="124.2">P3V3</text>
</g>
<g font-size=".8">
<text x="102.2" y="26.2" transform="rotate(-90 102.2 26.2)">1K</text>
<text x="105.3" y="26.2" transform="rotate(-90 105.3 26.2)">1%</text>
</g>
<g font-size=".7">
<text x="180.3" y="66.2">MSB</text>
<text x="180.3" y="74.7">LSB</text>
<text x="180.3" y="86.1">MSB</text>
<text x="180.3" y="94.6">LSB</text>
</g>
</svg>
